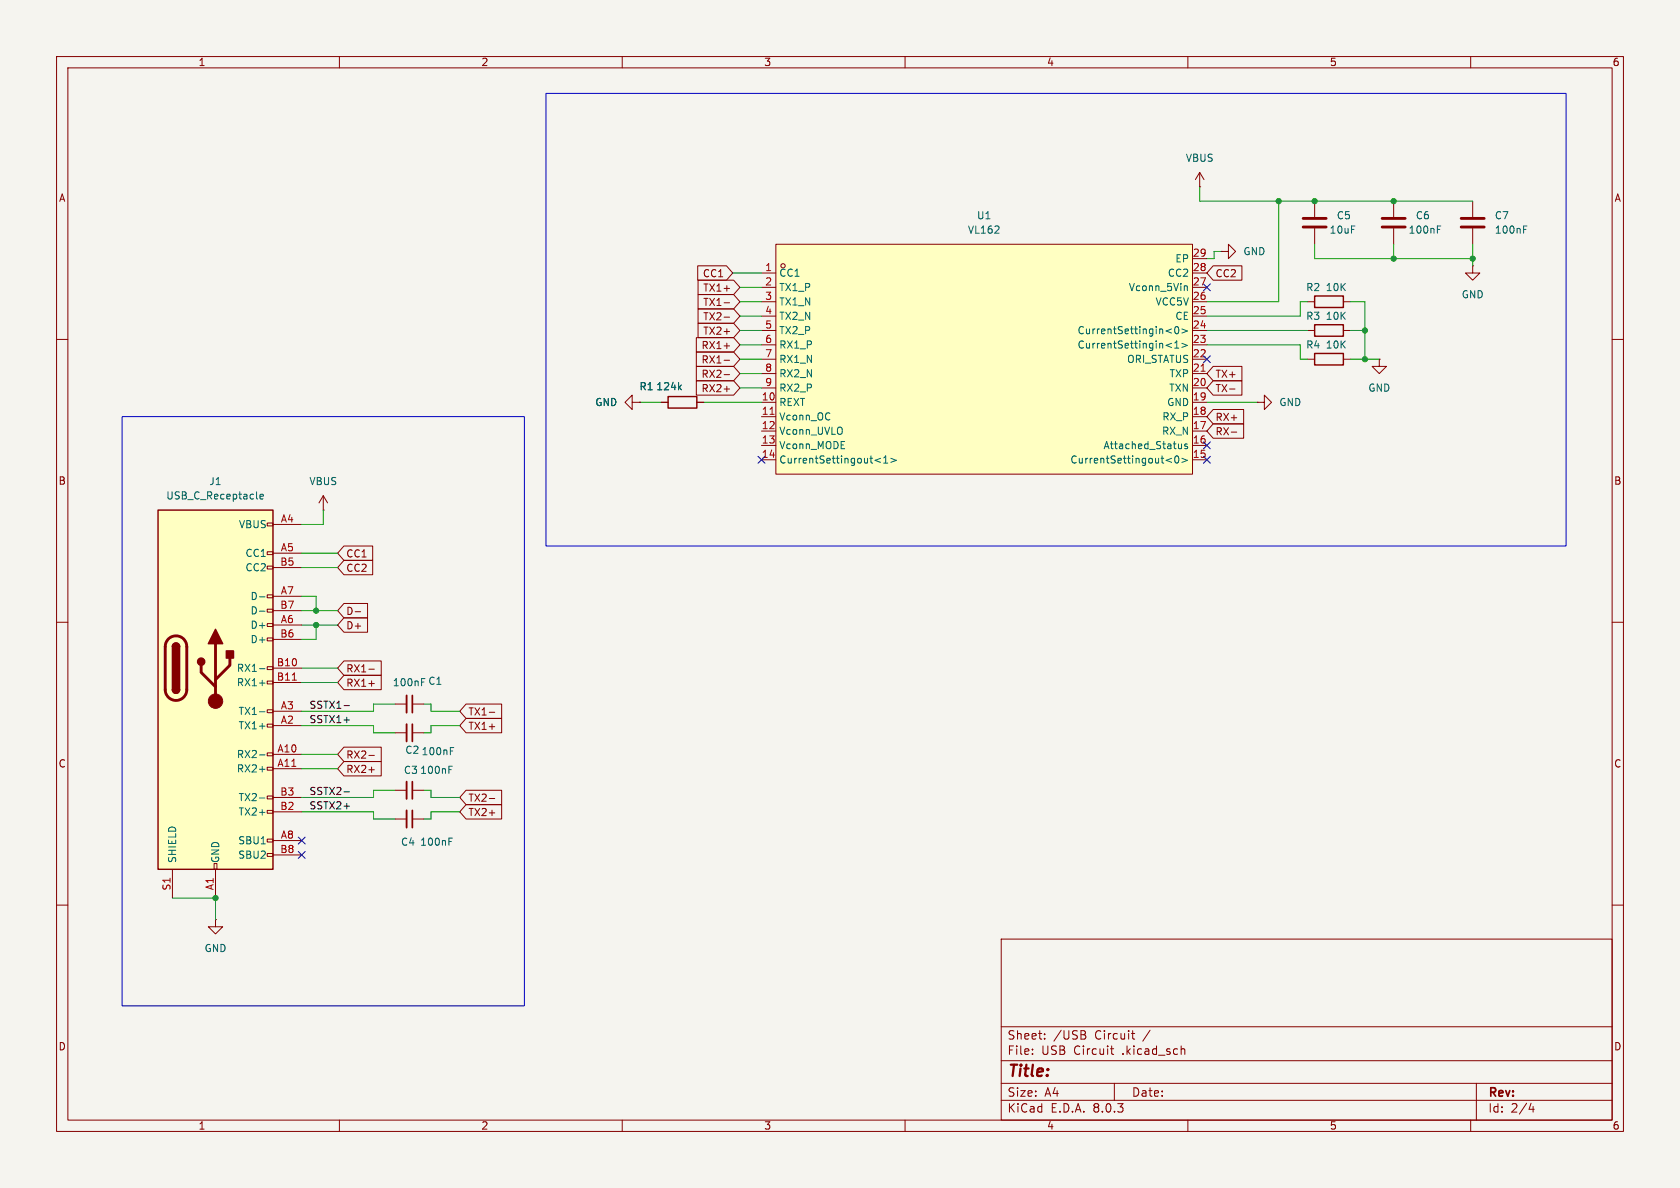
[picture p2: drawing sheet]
<svg xmlns="http://www.w3.org/2000/svg" width="297mm" height="210mm" viewBox="0 0 297 210" stroke-linecap="round" stroke-linejoin="round" font-family="sans-serif">
<path d="M0 0h297v210h-297z" fill="#f5f4ef" stroke="#f5f4ef" stroke-width=".18"/>
<g fill="none" stroke="#840000" stroke-width=".18">
<path d="M10 10h277v190h-277zM12 12h273v186h-273zM60 10v2M110 10v2M160 10v2M210 10v2M260 10v2M10 60h2M285 60h2M10 110h2M285 110h2M10 160h2"/>
<path d="M285 160h2M38.1 162.6v1.2h1.3l-1.3 1.3-1.3-1.3h1.3M38.1 162.6h.1M177 166h108v32h-108zM60 198v2M110 198v2M160 198v2M177 194.5h108M177 191.5h108M177 187.5h108M177 181.5h108M182.5 186.3v.1"/>
<path d="M182.5 185.5v.1M184.7 183.6v.1M184.7 182.8v.1M191.6 182.9a.4 .4 0 0 1 .4 .4 .4 .4 0 0 1-.3 .4M191.7 182.3l.2 .2-.2 .3M196.3 185.4h.6M196.5 184.9v1.3l.4 .2M197 191.5v3M200 182.7h.6M200.2 182.2v1.3l.4 .2M208.9 185.5h.5l.1 .9M210 198v2"/>
<path d="M260 198v2M261 191.5v6.5M270.7 195l-.4 1.1h.9M271 195.6v1"/>
</g>
<path d="M27.9 90.2h20.4v63.5h-20.4z" fill="#ffffc2"/>
<g fill="none" stroke="#840000" stroke-width=".18">
<path d="M232.4 35.6v2.8M246.4 35.6v2.8M260.3 35.6v2.8M215.9 44.5h1.3v-1.3l1.2 1.3-1.2 1.2v-1.2M215.9 44.5h.1M231.1 58.4h1.3M231.1 53.3h1.3M232.4 40.4v2.8M237.5 58.4h1.3M237.5 53.3h1.3M246.4 40.4v2.8M260.3 47v1.3h1.3l-1.3 1.2-1.2-1.2h1.2"/>
<path d="M260.3 47h.1M260.3 40.4v2.8M111.8 71.1v-1.2l-1.3 1.2 1.3 1.3v-1.3h1.2M113 71.1h.1M222.2 71.1h1.3v-1.2l1.3 1.2-1.3 1.3v-1.3M222.2 71.1h.1M231.1 63.5h1.3M237.5 63.5h1.3M243.8 63.5v1.3h1.3l-1.3 1.2-1.2-1.2h1.2M243.8 63.5h.1M47.2 97.5h1.1v.5h-1.1zM47.2 92.5h1.1v.5h-1.1z"/>
<path d="M48.3 92.7h5M48.3 97.8h5M57.1 90.2h.1M57.1 87.6l-.7 1.3M57.1 87.6v2.6M57.1 87.6l.8 1.3M47.2 117.9h1.1v.5h-1.1zM47.2 112.8h1.1v.5h-1.1zM47.2 110.2h1.1v.5h-1.1zM47.2 107.7h1.1v.5h-1.1zM47.2 105.2h1.1v.5h-1.1zM47.2 100.1h1.1v.5h-1.1z"/>
<path d="M48.3 110.5h5M48.3 105.4h5M48.3 118.1h5M48.3 100.3h5M48.3 113h5M48.3 108h5M47.2 135.6h1.1v.5h-1.1zM47.2 133.1h1.1v.5h-1.1zM47.2 128h1.1v.5h-1.1zM47.2 125.5h1.1v.5h-1.1zM47.2 120.4h1.1v.5h-1.1zM48.3 133.4h5"/>
<path d="M48.3 135.9h5M48.3 128.3h5M48.3 125.7h5M48.3 120.7h5M69.8 124.5h2.1M69.8 129.5h2.1M69.8 139.7h2.1M72.9 124.5h2M72.9 129.5h2M72.9 139.7h2M30.5 153.7v5.1M37.8 152.7h.6v1h-.6z"/>
<path d="M38.1 153.7v5.1M47.2 150.9h1.1v.5h-1.1zM47.2 148.3h1.1v.5h-1.1zM47.2 143.3h1.1v.5h-1.1zM47.2 140.7h1.1v.5h-1.1zM48.3 148.6h5M48.3 143.5h5M48.3 141h5M48.3 151.1h5M69.8 144.8h2.1M72.9 144.8h2"/>
</g>
<path d="M232.4 57.4h5.1v2h-5.1zM232.4 52.3h5.1v2.1h-5.1zM232.4 62.5h5.1v2h-5.1zM27.9 90.2h20.4v63.5h-20.4zM30.5 114.3a.64 .64 0 0 1 .6-.6 .64 .64 0 0 1 .6 .6M30.5 121.9a.64 .64 0 0 0 .6 .7 .64 .64 0 0 0 .6-.7" fill="none" stroke="#840000" stroke-width=".25"/>
<path d="M230.4 38.6h4M244.3 38.6h4.1M258.3 38.6h4.1M230.4 40.1h4M244.3 40.1h4.1M258.3 40.1h4.1M29.8 113a1.9 1.9 0 0 1 2-.5 1.9 1.9 0 0 1 1.2 1.8v7.6a1.91 1.91 0 0 1-1.9 1.9 1.91 1.91 0 0 1-1.9-1.9v-7.7l.2-.7zM35.6 117.6v1.3l2.5 2.5M38.1 113.8v10.2M40.6 116.3v1.3l-2.5 2.5" fill="none" stroke="#840000" stroke-width=".51"/>
<g fill="#840000" stroke="#840000" stroke-width=".25">
<path d="M30.5 121.9h1.2a.64 .64 0 0 1-.6 .7 .64 .64 0 0 1-.6-.7z"/>
<path d="M30.5 114.3h1.2v7.6h-1.2z"/>
<path d="M30.7 113.9a.64 .64 0 0 1 .7-.2 .64 .64 0 0 1 .3 .6h-1.2z"/>
<path d="M38.1 111.3l1.3 2.5h-2.6z"/>
<path d="M40 115.1h1.3v1.2h-1.3z"/>
<circle cx="35.6" cy="117" r=".63"/>
</g>
<circle cx="38.1" cy="124" r="1.27" fill="#840000" stroke="#840000" stroke-width=".18"/>
<g fill="none" stroke="#006464" stroke-width=".18">
<path d="M254.1 39.9h.6M269.4 39.9h.6M254.1 40.6h.4M269.4 40.6h.4M46 87.8l.6-.1-.1-.3h-.4l-.1 .1v.6h.5M45.9 105.5h.9M45.9 118.2h.9M45.9 108h.9M74.5 120h.6M45.9 133.4h.9M45.9 136h.9M45.9 125.8h.9"/>
<path d="M45.9 120.7h.9M74.5 120.6h.5M79.4 136.1h.4M79.4 135.5h.6M79.6 132.8h.4M79.6 132.2h.6M45.9 141.1h.9M79.4 148.8h.4M79.4 148.2h.6"/>
</g>
<path d="M51.7 120.2h.7" fill="none" stroke="#a90000" stroke-width=".18"/>
<path d="M71.9 122.9v3.1M71.9 128v3.1M71.9 138.2v3M71.9 143.3v3" fill="none" stroke="#840000" stroke-width=".33"/>
<path d="M72.9 122.9v3.1M72.9 128v3.1M72.9 138.2v3M72.9 143.3v3" fill="none" stroke="#840000" stroke-width=".3"/>
<path d="M137.2 43.2h73.6v40.6h-73.6z" fill="#ffffc2"/>
<g fill="none" stroke="#840000" stroke-width=".18">
<path d="M212.1 33h.1M212.1 30.5l-.8 1.3M212.1 30.5v2.5M212.1 30.5l.8 1.3M123.1 59.7h6.6l1.1 1.3-1.1 1.2h-6.6zM123.3 47h5.1l1.1 1.3-1.1 1.2h-5.1zM123.4 57.1h6.3l1.1 1.3-1.1 1.3h-6.3zM123.4 49.5h6.3l1.1 1.3-1.1 1.3h-6.3zM123.4 52.1h6.3l1.1 1.2-1.1 1.3h-6.3zM123.4 54.6h6.3l1.1 1.3-1.1 1.3h-6.3zM128 53.5h1M128 56.1h1"/>
<path d="M134.6 48.3h2.6M134.6 50.8h2.6M134.6 58.4h2.6M134.6 55.9h2.6M134.6 53.3h2.6M137.2 43.2h73.6v40.6h-73.6zM210.8 48.3h2.6M210.8 50.8h2.6M210.8 58.4h2.6M210.8 55.9h2.6M210.8 53.3h2.6M210.8 45.7h2.6"/>
<path d="M214.5 47h5.1v2.5h-5.1l-1.1-1.2zM113 71.1h.1M116.8 71.1h1.3M123.1 64.8h6.6l1.1 1.2-1.1 1.3h-6.6zM123.1 62.2h6.6l1.1 1.3-1.1 1.3h-6.6zM123.1 67.3h6.6l1.1 1.3-1.1 1.3h-6.6zM123.2 71.1h1.3M128 68.8h1M128 66.2h1M128 61.1h1M128 63.7h1M134.6 71.1h2.6"/>
<path d="M134.6 73.7h2.6M134.6 76.2h2.6M134.6 78.7h2.6M134.6 68.6h2.6M134.6 66h2.6M134.6 63.5h2.6M134.6 61h2.6M210.8 71.1h2.6M210.8 73.7h2.6M210.8 76.2h2.6M210.8 78.7h2.6M210.8 68.6h2.6"/>
<path d="M210.8 66h2.6M210.8 63.5h2.6M210.8 61h2.6M214.5 72.4h5.4v2.5h-5.4l-1.1-1.2zM214.5 67.3h5.1v2.6h-5.1l-1.1-1.3zM214.5 74.9h5.4v2.6h-5.4l-1.1-1.3zM214.5 64.8h5.1v2.5h-5.1l-1.1-1.3zM217.4 68.8h.9M217.7 76.4h.9M60.8 99.1h5.1v2.5h-5.1l-1.1-1.3zM60.8 96.5h5.1v2.6h-5.1l-1.1-1.3zM134.6 81.3h2.6"/>
<path d="M210.8 81.3h2.6M60.8 116.8h6.6v2.6h-6.6l-1.1-1.3zM60.8 119.4h6.6v2.5h-6.6l-1.1-1.2zM60.8 109.2h4.2v2.6h-4.2l-1.1-1.3zM60.8 106.7h4.2v2.5h-4.2l-1.1-1.2zM62.8 108.1h1M65.2 118.3h1M60.8 134.6h6.6v2.6h-6.6l-1.1-1.3zM60.8 132.1h6.6v2.5h-6.6l-1.1-1.2zM65.2 120.8h1M65.2 136.1h1M65.2 133.5h1"/>
<path d="M82.4 127h6.3v2.5h-6.3l-1.1-1.2zM82.4 124.5h6.3v2.5h-6.3l-1.1-1.3zM82.4 139.7h6.3v2.5h-6.3l-1.1-1.2zM86.5 125.9h1M82.4 142.2h6.3v2.6h-6.3l-1.1-1.3zM86.5 141.2h1"/>
<circle cx="138.4" cy="47" r=".38"/>
</g>
<path d="M136.1 73.2h.8M212.3 65.6h.8" fill="none" stroke="#a90000" stroke-width=".18"/>
<g fill="none" stroke="#006464" stroke-width=".18">
<path d="M207.1 58.2l-.9 .3 .9 .4M207.8 57.9l.2-.2a.68 .68 0 0 1 .4 .7 .68 .68 0 0 1-.4 .6l-.2-.1-.1-.4zM208.9 58.2l1 .3-1 .4M209.4 50.6h.4l.1 .8M120.1 68.4l.4 .5M120.5 68.1l-.5 .4M207.1 60.7l-.9 .4 .9 .3M207.7 61.5h.7M207.7 60.6l.3-.3v1.2M208.9 78.5v.8M208.9 79.2l-.4 .1M208.9 60.7l1 .4-1 .3"/>
<path d="M209.9 78.5h-.3l-.2 .2 .1 .1 .4 .2v.3h-.5M155.7 81l-1 .4 1 .3M156.2 81.9h.7M156.2 81l.4-.4v1.3M157.5 81l1 .4-1 .3M207.1 81l-.9 .4 .9 .3M207.8 80.7l.2-.1a.68 .68 0 0 1 .4 .6 .68 .68 0 0 1-.4 .7l-.2-.2-.1-.3zM208.9 81l1 .4-1 .3"/>
</g>
<path d="M118.1 70.1h5.1v2h-5.1z" fill="none" stroke="#840000" stroke-width=".25"/>
<path d="M60.8 140h1M60.8 124.7h1" fill="none" stroke="#0f0f0f" stroke-width=".18"/>
<path d="M96.5 16.5h180.4v80h-180.4zM21.6 73.7h71.1v104.1h-71.1z" fill="none" stroke="#0000c2" stroke-width=".18"/>
<g fill="none" stroke="#009600" stroke-width=".18">
<path d="M212.1 33v2.6h48.2M226.1 35.6v17.7h-12.7M129.5 48.3h5.1M130.8 53.3h3.8M130.8 58.4h3.8M130.8 50.8h3.8M130.8 55.9h3.8M213.4 58.4h17.7M215.9 44.5h-1.3v1.2h-1.2M231.1 53.3h-1.2v2.6h-16.5M232.4 43.2v2.5h27.9M238.8 53.3h2.5v10.2"/>
<path d="M238.8 58.4h2.5M246.4 43.2v2.5M260.3 43.2v3.8M113 71.1h3.8M124.5 71.1h10.1M130.8 63.5h3.8M130.8 68.6h3.8M130.8 66h3.8M130.8 61h3.8M213.4 61h16.5v2.5h1.2M213.4 71.1h8.8M238.8 63.5h5"/>
<path d="M53.3 97.8h6.4M57.1 90.2v2.5h-3.8M53.3 118.1h6.4M53.3 108h6.4M53.3 110.5h6.4M53.3 105.4h2.6v2.6M53.3 100.3h6.4M55.9 110.5v2.5h-2.6M53.3 128.3h12.7v1.2h3.8M53.3 135.9h6.4M53.3 133.4h6.4M53.3 120.7h6.4"/>
<path d="M69.8 139.7h-3.8v1.3h-12.7M69.8 124.5h-3.8v1.2h-12.7M74.9 139.7h1.3v1.3h5.1M74.9 124.5h1.3v1.2h5.1M81.3 128.3h-5.1v1.2h-1.3M30.5 158.8h7.6v3.8M53.3 143.5h12.7v1.3h3.8M81.3 143.5h-5.1v1.3h-1.3"/>
</g>
<g fill="none" stroke="#000084" stroke-width=".18">
<path d="M212.8 50.2l1.2 1.2M214 50.2l-1.2 1.2M212.8 78.1l1.2 1.2M212.8 62.9l1.2 1.2M214 78.1l-1.2 1.2M214 62.9l-1.2 1.2M134 80.7l1.2 1.2M135.2 80.7l-1.2 1.2M212.8 80.7l1.2 1.2M214 80.7l-1.2 1.2M52.7 150.5l1.2 1.2M52.7 148l1.2 1.2"/>
<path d="M53.9 150.5l-1.2 1.2M53.9 148l-1.2 1.2"/>
</g>
<g fill="#009600" stroke="#009600" stroke-width=".18">
<circle cx="38.1" cy="158.8" r=".46"/>
<circle cx="232.4" cy="35.6" r=".46"/>
<circle cx="246.4" cy="45.7" r=".46"/>
<circle cx="246.4" cy="35.6" r=".46"/>
<circle cx="241.3" cy="63.5" r=".46"/>
<circle cx="260.3" cy="45.7" r=".46"/>
<circle cx="241.3" cy="58.4" r=".46"/>
<circle cx="226.1" cy="35.6" r=".46"/>
<circle cx="55.9" cy="108" r=".46"/>
<circle cx="55.9" cy="110.5" r=".46"/>
</g>
<text font-size="2.8" fill="#840000" x="178" y="190.9">Title:</text>
<g font-size="2.1" fill="#840000">
<text x="178" y="184">Sheet:</text>
<text x="186.2" y="184">/USB</text>
<text x="193.6" y="184">Circuit</text>
<text x="202.3" y="184">/</text>
<text x="178" y="186.7">File:</text>
<text x="184.1" y="186.7">USB</text>
<text x="189.9" y="186.7">Circuit</text>
<text x="198.5" y="186.7">.kicad_sch</text>
<text x="178" y="196.9">KiCad</text>
<text x="178" y="194.1">Size:</text>
<text x="184.7" y="194.1">A4</text>
<text x="185.7" y="196.9">E.D.A.</text>
<text x="193.3" y="196.9">8.0.3</text>
<text x="200" y="194.1">Date:</text>
<text x="263" y="194.3">Rev:</text>
<text x="263" y="196.9">Id:</text>
<text x="267.1" y="196.9">2/4</text>
</g>
<g font-size="1.8" fill="#840000">
<text x="35" y="11.9">1</text>
<text x="85" y="11.9">2</text>
<text x="135" y="11.9">3</text>
<text x="185" y="11.9">4</text>
<text x="235" y="11.9">5</text>
<text x="285" y="11.9">6</text>
<text x="10.3" y="35.9">A</text>
<text x="285.3" y="35.9">A</text>
<text x="124.2" y="49.2">CC1</text>
<text x="124.2" y="51.8">TX1+</text>
<text x="214.8" y="49.2">CC2</text>
<text x="124.2" y="59.4">TX2+</text>
<text x="124.2" y="54.3">TX1-</text>
<text x="124.2" y="56.8">TX2-</text>
<text x="123.9" y="61.9">RX1+</text>
<text x="123.9" y="64.5">RX1-</text>
<text x="123.9" y="67">RX2-</text>
<text x="123.9" y="69.5">RX2+</text>
<text x="214.8" y="69.5">TX-</text>
<text x="214.8" y="67">TX+</text>
<text x="214.8" y="74.6">RX+</text>
<text x="214.8" y="77.2">RX-</text>
<text x="10.3" y="85.9">B</text>
<text x="285.3" y="85.9">B</text>
<text x="61.1" y="101.3">CC2</text>
<text x="61.1" y="98.7">CC1</text>
<text x="61.1" y="111.4">D+</text>
<text x="61.1" y="108.9">D-</text>
<text x="61.1" y="119.1">RX1-</text>
<text x="61.1" y="121.6">RX1+</text>
<text x="82.7" y="129.2">TX1+</text>
<text x="82.7" y="126.7">TX1-</text>
<text x="10.3" y="135.9">C</text>
<text x="61.1" y="136.8">RX2+</text>
<text x="61.1" y="134.3">RX2-</text>
<text x="285.3" y="135.9">C</text>
<text x="82.7" y="141.9">TX2-</text>
<text x="82.7" y="144.5">TX2+</text>
<text x="10.3" y="185.9">D</text>
<text x="285.3" y="185.9">D</text>
<text x="35" y="199.9">1</text>
<text x="85" y="199.9">2</text>
<text x="135" y="199.9">3</text>
<text x="185" y="199.9">4</text>
<text x="235" y="199.9">5</text>
<text x="285" y="199.9">6</text>
</g>
<g font-size="1.8" fill="#006464">
<text x="209.5" y="28.8">VBUS</text>
<text x="171" y="41.5">VL162</text>
<text x="172.6" y="39">U1</text>
<text x="235" y="41.5">10uF</text>
<text x="236.2" y="39">C5</text>
<text x="248.9" y="41.5">100nF</text>
<text x="250.2" y="39">C6</text>
<text x="264.2" y="39">C7</text>
<text x="264.2" y="41.5">100nF</text>
<text x="207.7" y="46.6">EP</text>
<text x="219.7" y="45.3">GND</text>
<text x="137.7" y="49.1">CC1</text>
<text x="137.7" y="51.7">TX1_P</text>
<text x="199.5" y="51.7">Vconn_5Vin</text>
<text x="206.4" y="49.1">CC2</text>
<text x="230.8" y="51.7">R2</text>
<text x="234.3" y="51.7">10K</text>
<text x="258.3" y="52.9">GND</text>
<text x="137.7" y="54.2">TX1_N</text>
<text x="137.7" y="56.7">TX2_N</text>
<text x="137.7" y="59.3">TX2_P</text>
<text x="190.4" y="59.3">CurrentSettingin&lt;0&gt;</text>
<text x="204.2" y="54.2">VCC5V</text>
<text x="207.7" y="56.7">CE</text>
<text x="230.8" y="56.7">R3</text>
<text x="234.3" y="56.7">10K</text>
<text x="137.7" y="61.8">RX1_P</text>
<text x="137.7" y="64.4">RX1_N</text>
<text x="190.4" y="61.8">CurrentSettingin&lt;1&gt;</text>
<text x="199.2" y="64.4">ORI_STATUS</text>
<text x="230.8" y="61.8">R4</text>
<text x="234.3" y="61.8">10K</text>
<text x="105.1" y="72">GND</text>
<text x="113" y="69.2">R1</text>
<text x="115.9" y="69.2">124k</text>
<text x="137.7" y="72">REXT</text>
<text x="137.7" y="66.9">RX2_N</text>
<text x="137.7" y="69.4">RX2_P</text>
<text x="206.2" y="72">GND</text>
<text x="206.6" y="69.4">TXN</text>
<text x="206.7" y="66.9">TXP</text>
<text x="226.1" y="72">GND</text>
<text x="241.8" y="69.4">GND</text>
<text x="137.7" y="74.5">Vconn_OC</text>
<text x="137.7" y="77.1">Vconn_UVLO</text>
<text x="205.3" y="77.1">RX_N</text>
<text x="205.4" y="74.5">RX_P</text>
<text x="137.7" y="79.6">Vconn_MODE</text>
<text x="137.7" y="82.1">CurrentSettingout&lt;1&gt;</text>
<text x="189.1" y="82.1">CurrentSettingout&lt;0&gt;</text>
<text x="195" y="79.6">Attached_Status</text>
<text x="29.3" y="88.5">USB_C_Receptacle</text>
<text x="36.9" y="86">J1</text>
<text x="54.6" y="86">VBUS</text>
<text x="42.1" y="93.6">VBUS</text>
<text x="43.3" y="98.7">CC1</text>
<text x="43.3" y="101.2">CC2</text>
<text x="44.2" y="106.3">D-</text>
<text x="44.2" y="111.4">D+</text>
<text x="44.2" y="113.9">D+</text>
<text x="44.2" y="108.8">D-</text>
<text x="41.8" y="119">RX1-</text>
<text x="41.8" y="121.5">RX1+</text>
<text x="69.3" y="121.5">100nF</text>
<text x="75.6" y="121.3">C1</text>
<text x="42.1" y="129.1">TX1+</text>
<text x="42.1" y="126.6">TX1-</text>
<text x="41.8" y="134.2">RX2-</text>
<text x="41.8" y="136.8">RX2+</text>
<text x="71.3" y="137">C3</text>
<text x="71.6" y="133.5">C2</text>
<text x="74.2" y="137">100nF</text>
<text x="74.4" y="133.7">100nF</text>
<text x="42.1" y="141.8">TX2-</text>
<text x="42" y="149.5">SBU1</text>
<text x="42.1" y="144.4">TX2+</text>
<text x="70.8" y="149.7">C4</text>
<text x="74.2" y="149.7">100nF</text>
<text x="31.3" y="152.7" transform="rotate(-90 31.3 152.7)">SHIELD</text>
<text x="39" y="152.7" transform="rotate(-90 39 152.7)">GND</text>
<text x="42" y="152">SBU2</text>
<text x="36.1" y="168.5">GND</text>
</g>
<g font-size="1.8" fill="#a90000">
<text x="210.8" y="45.5">29</text>
<text x="135.2" y="48">1</text>
<text x="135.2" y="50.5">2</text>
<text x="135.2" y="53.1">3</text>
<text x="210.8" y="53.1">26</text>
<text x="210.8" y="50.5">27</text>
<text x="210.8" y="48">28</text>
<text x="135.2" y="55.6">4</text>
<text x="135.2" y="58.2">5</text>
<text x="210.8" y="58.2">24</text>
<text x="210.8" y="55.6">25</text>
<text x="135.2" y="60.7">6</text>
<text x="135.2" y="63.2">7</text>
<text x="135.2" y="65.8">8</text>
<text x="210.8" y="65.8">21</text>
<text x="210.8" y="63.2">22</text>
<text x="210.8" y="60.7">23</text>
<text x="134.6" y="70.9">10</text>
<text x="135.2" y="68.3">9</text>
<text x="210.8" y="70.9">19</text>
<text x="210.8" y="68.3">20</text>
<text x="134.6" y="73.4">11</text>
<text x="134.6" y="75.9">12</text>
<text x="210.8" y="75.9">17</text>
<text x="210.8" y="73.4">18</text>
<text x="134.6" y="78.5">13</text>
<text x="134.6" y="81">14</text>
<text x="210.8" y="81">15</text>
<text x="210.8" y="78.5">16</text>
<text x="49.5" y="92.5">A4</text>
<text x="49.5" y="100.1">B5</text>
<text x="49.5" y="97.5">A5</text>
<text x="49.5" y="107.7">B7</text>
<text x="49.5" y="105.2">A7</text>
<text x="49.5" y="112.8">B6</text>
<text x="49.5" y="110.2">A6</text>
<text x="48.9" y="117.9">B10</text>
<text x="48.9" y="120.4">B11</text>
<text x="49.5" y="125.5">A3</text>
<text x="49.5" y="128">A2</text>
<text x="48.9" y="133.1">A10</text>
<text x="48.9" y="135.6">A11</text>
<text x="49.5" y="143.3">B2</text>
<text x="49.5" y="140.7">B3</text>
<text x="49.5" y="148.3">A8</text>
<text x="49.5" y="150.9">B8</text>
<text x="30.2" y="157.5" transform="rotate(-90 30.2 157.5)">S1</text>
<text x="37.8" y="157.5" transform="rotate(-90 37.8 157.5)">A1</text>
</g>
<g font-size="1.8" fill="#0f0f0f">
<text x="54.6" y="125.4">SSTX1-</text>
<text x="54.6" y="127.9">SSTX1+</text>
<text x="54.6" y="143.2">SSTX2+</text>
<text x="54.6" y="140.6">SSTX2-</text>
</g>
</svg>
